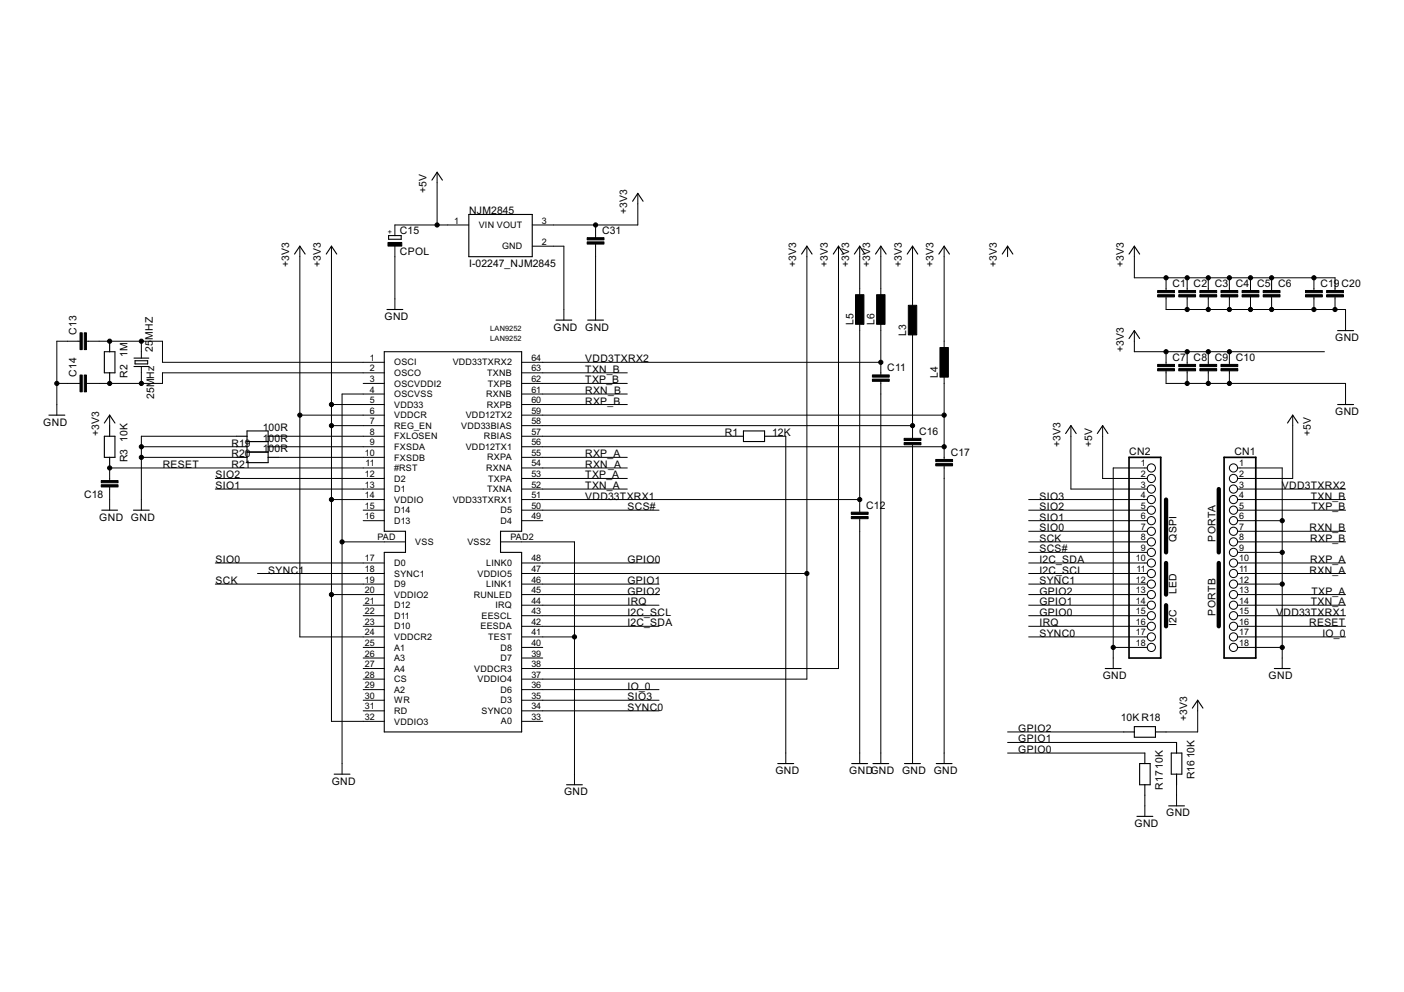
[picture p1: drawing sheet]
<svg xmlns="http://www.w3.org/2000/svg" width="297mm" height="210mm" viewBox="0 0 297 210" stroke-linecap="round" stroke-linejoin="round" font-family="sans-serif">
<path d="M246.7 105.7v11.2M246.7 119.1v6.7M257.9 103.5v13.4M257.9 119.1v13.4M246.7 128.1v4.4" fill="none" stroke="#000" stroke-width=".91"/>
<g fill="none" stroke="#000" stroke-width=".21">
<path d="M92.5 36.4v11.2M63.4 52.1v82.7h17.9M70.1 52.1v100.5h11.2M83.5 52.1v13.4M99.2 47.6h-15.7v2.2M112.6 52.1h6.7v15.6M126 47.6v2.7M126 51.6v16.1M134.9 40.9v6.7h-22.3M170.7 52.1v91.6h-60.3M177.4 52.1v89.4h-67M181.9 52.1v11.1"/>
<path d="M186.4 52.1v11.1M193.1 52.1v13.4M199.7 52.1v22.3M213.2 52.1v2.2M240 52.1v6.7h42.4v2.7M246.7 58.8v2.7M251.2 58.8v2.7M255.6 58.8v2.7M260.1 58.8v2.7M264.6 58.8v2.7M269 58.8v2.7M278 58.8v2.7"/>
<path d="M17 72.2h-5v15.6M18.3 72.2h16.1v4.5h46.9M29.9 72.2v3.6M29.9 77.6v3.5M81.3 78.9h-46.9v2.2h-16.1M110.4 76.7h76M110.4 78.9h22.3M181.9 67.7v40.7M186.4 67.7v11.7M193.1 70v22.8M199.7 78.9v18.3M240 70v4.4h40.2"/>
<path d="M246.7 62.8v2.7h38v4.5M246.7 78.4v2.7h38v4.5M246.7 74.4v2.7M251.2 62.8v2.7M251.2 74.4v2.7M251.2 78.4v2.7M255.6 62.8v2.7M255.6 74.4v2.7M255.6 78.4v2.7M260.1 62.8v2.7M260.1 74.4v2.7M260.1 78.4v2.7"/>
<path d="M264.6 62.8v2.7M269 62.8v2.7M278 62.8v2.7M282.4 62.8v2.7M12 81.1h5M23.2 87.8v2.3M29.9 94.5h20.1M29.9 96.8h20.1M50 92.3h-20.1v15.6M59 92.3h22.3M59 94.5h22.3M59 96.8h22.3"/>
<path d="M63.4 87.8h17.9M70.1 85.6h11.2M70.1 90.1h11.2M76.8 81.1h4.5M81.3 83.4h-8.9v80.4M81.3 99h-58.1v2.7M110.4 81.1h22.3M110.4 83.4h22.3M110.4 85.6h22.3M110.4 87.8h89.3M110.4 90.1h82.7M110.4 92.3h44.7"/>
<path d="M110.4 94.5h89.3M110.4 96.8h22.3M110.4 99h22.3M164 92.3h2.2v69.3M186.4 80.7v80.9M193.1 94.1v67.5M199.7 98.6v63M226.6 90.1v13.4h16.1M233.3 90.1v11.1h9.4M242.7 99h-7.2v42.5M261.8 99h9.5v42.5M273.5 87.8v13.4h-11.7"/>
<path d="M23.2 103v4.9M45.6 101.2h35.7M45.6 103.5h35.7M45.6 119.1h35.7M70.1 105.7h11.2M72.4 114.7h13.4M76.8 107.9h4.5M76.8 110.2h4.5M105.9 114.7h15.6v51.4M110.4 101.2h22.3M110.4 103.5h22.3M110.4 105.7h71.5"/>
<path d="M110.4 107.9h29M110.4 110.2h4.4M110.4 119.1h29M181.9 109.7v51.9M217.6 105.7h25.1M217.6 107.9h25.1M217.6 110.2h25.1M217.6 119.1h25.1M217.6 114.7h25.1M217.6 112.4h25.1M217.6 116.9h25.1M261.8 103.5h22.9"/>
<path d="M261.8 105.7h22.9M261.8 107.9h22.9M261.8 110.2h9.5M261.8 119.1h22.9M261.8 114.7h22.9M261.8 112.4h22.9M261.8 116.9h9.5M45.6 123.6h35.7M54.5 121.3h26.8M70.1 125.8h11.2M76.8 128.1h4.5M76.8 130.3h4.5"/>
<path d="M76.8 132.5h4.5M76.8 137h4.5M76.8 139.2h4.5M110.4 121.3h60.3M110.4 123.6h29M110.4 125.8h29M110.4 128.1h29M110.4 130.3h29M110.4 132.5h29M110.4 134.8h11.1M110.4 137h4.4M110.4 139.2h4.4"/>
<path d="M217.6 121.3h25.1M217.6 123.6h25.1M217.6 125.8h25.1M217.6 128.1h25.1M217.6 130.3h25.1M217.6 132.5h25.1M217.6 134.8h25.1M235.5 137h7.2M261.8 121.3h22.9M261.8 123.6h9.5M261.8 125.8h22.9M261.8 128.1h22.9"/>
<path d="M261.8 130.3h22.9M261.8 132.5h22.9M261.8 134.8h22.9M261.8 137h9.5M76.8 141.5h4.5M76.8 143.7h4.5M76.8 145.9h4.5M76.8 148.2h4.5M76.8 150.4h4.5M110.4 145.9h29M110.4 148.2h29M110.4 150.4h29"/>
<path d="M110.4 152.6h4.4M213.2 154.9h24.5M213.2 159.3h29M213.2 157.1h35.7M253.4 148.2v6.7h-6.7M242.2 168.3v4.4M248.9 166.1v4.4"/>
<circle cx="243.6" cy="99" r=".87"/>
<circle cx="261" cy="99" r=".87"/>
<circle cx="243.6" cy="103.5" r=".87"/>
<circle cx="243.6" cy="105.7" r=".87"/>
<circle cx="243.6" cy="110.2" r=".87"/>
<circle cx="243.6" cy="101.2" r=".87"/>
<circle cx="243.6" cy="108" r=".87"/>
<circle cx="243.6" cy="112.4" r=".87"/>
<circle cx="243.6" cy="119.1" r=".87"/>
<circle cx="243.6" cy="114.7" r=".87"/>
<circle cx="243.6" cy="116.9" r=".87"/>
<circle cx="261" cy="112.4" r=".87"/>
<circle cx="261" cy="101.2" r=".87"/>
<circle cx="261" cy="110.2" r=".87"/>
<circle cx="261" cy="119.1" r=".87"/>
<circle cx="261" cy="103.5" r=".87"/>
<circle cx="261" cy="105.7" r=".87"/>
<circle cx="261" cy="108" r=".87"/>
<circle cx="261" cy="114.7" r=".87"/>
<circle cx="261" cy="116.9" r=".87"/>
<circle cx="243.6" cy="137" r=".87"/>
<circle cx="243.6" cy="128.1" r=".87"/>
<circle cx="243.6" cy="130.3" r=".87"/>
<circle cx="243.6" cy="134.8" r=".87"/>
<circle cx="243.6" cy="132.5" r=".87"/>
<circle cx="243.6" cy="121.3" r=".87"/>
<circle cx="243.6" cy="123.6" r=".87"/>
<circle cx="243.6" cy="125.8" r=".87"/>
<circle cx="261" cy="137" r=".87"/>
<circle cx="261" cy="134.8" r=".87"/>
<circle cx="261" cy="123.6" r=".87"/>
<circle cx="261" cy="130.3" r=".87"/>
<circle cx="261" cy="121.3" r=".87"/>
<circle cx="261" cy="128.1" r=".87"/>
<circle cx="261" cy="125.8" r=".87"/>
<circle cx="261" cy="132.5" r=".87"/>
</g>
<g fill="none" stroke="#000" stroke-width=".23">
<path d="M91.4 38.1l1.1-1.7 1.1 1.7M62.3 53.8l1.1-1.7 1.2 1.7M69 53.8l1.1-1.7 1.1 1.7M82.2 49.8h2.7v.8h-2.7zM99.2 45.4h13.4v8.9h-13.4zM133.8 42.6l1.1-1.7 1.2 1.7M169.6 53.8l1.1-1.7 1.1 1.7M176.3 53.8l1.1-1.7 1.1 1.7M180.8 53.8l1.1-1.7 1.1 1.7M185.2 53.8l1.2-1.7 1.1 1.7M191.9 53.8l1.2-1.7 1.1 1.7M198.6 53.8l1.1-1.7 1.2 1.7"/>
<path d="M212 53.8l1.2-1.7 1.1 1.7M238.9 53.8l1.1-1.7 1.1 1.7M22.1 74.4h2.2v4.5h-2.2zM23.2 72.2v2.2M23.2 78.9v2.2M28.3 75.8h3.2M28.3 77.6h3.2M28.6 76.3h2.6v.7h-2.6zM81.3 74.4h29.1v38h-4.5v4.5h4.5v38h-29.1v-38h4.5v-4.5h-4.5zM81.9 65.5h3.3M117.6 67.7h3.4M124.3 67.7h3.4"/>
<path d="M238.9 71.6l1.1-1.6 1.1 1.6M283 70h3.4M10.4 87.8h3.3M22.1 92.3h2.2v4.5h-2.2zM22.1 89.5l1.1-1.7 1.1 1.7M23.2 90.1v2.2M23.2 96.8v2.2M50 92.3h2.3M50 96.8h2.3M50 94.5h2.3M52.3 93.4h4.4M52.3 91.2h4.4v6.7h-4.4z"/>
<path d="M52.3 95.7h4.4M56.7 92.3h2.3M56.7 96.8h2.3M56.7 94.5h2.3M155.1 92.3h2.2M157.3 91.2h4.5v2.2h-4.5zM161.8 92.3h2.2M225.4 91.7l1.2-1.6 1.1 1.6M232.2 91.7l1.1-1.6 1.1 1.6M272.4 89.5l1.1-1.7 1.1 1.7M283 85.6h3.4M21.5 107.9h3.4"/>
<path d="M28.2 107.9h3.4M233.8 141.5h3.4M237.7 154.9h2.3M240 153.8h4.5v2.2h-4.5zM242.2 159.3v2.3M244.5 154.9h2.2M247.8 159.3h2.2v4.5h-2.2zM248.9 157.1v2.2M252.3 149.8l1.1-1.6 1.1 1.6M269.6 141.5h3.3M70.7 163.8h3.3M119.9 166.1h3.3"/>
<path d="M164.5 161.6h3.4M180.2 161.6h3.4M184.7 161.6h3.3M191.4 161.6h3.3M198.1 161.6h3.3M240.5 172.7h3.4M241.1 161.6h2.2v4.5h-2.2zM242.2 166.1v2.2M247.2 170.5h3.4M248.9 163.8v2.3"/>
</g>
<g fill="#000" stroke="#000" stroke-width=".21">
<path d="M82.1 51.3h2.9v.8h-2.9zM124.2 51.2h3.6v.4h-3.6zM124.2 50.3h3.6v.5h-3.6zM16.9 70.4h.5v3.6h-.5zM16.9 79.4h.5v3.5h-.5zM17.8 70.4h.5v3.6h-.5zM17.8 79.4h.5v3.5h-.5zM181 62.4h1.8v6.2h-1.8zM184.6 79.3h3.5v.5h-3.5zM185.5 62.4h1.7v6.2h-1.7zM192.2 64.6h1.8v6.3h-1.8zM198.9 73.5h1.7v6.3h-1.7z"/>
<path d="M244.9 78h3.6v.5h-3.6zM244.9 77.1h3.6v.5h-3.6zM244.9 62.4h3.6v.4h-3.6zM244.9 61.5h3.6v.4h-3.6zM249.4 78h3.5v.5h-3.5zM249.4 77.1h3.5v.5h-3.5zM249.4 62.4h3.5v.4h-3.5zM249.4 61.5h3.5v.4h-3.5zM253.9 78h3.5v.5h-3.5zM253.9 77.1h3.5v.5h-3.5zM253.9 62.4h3.5v.4h-3.5zM253.9 61.5h3.5v.4h-3.5z"/>
<path d="M258.3 78h3.6v.5h-3.6zM258.3 77.1h3.6v.5h-3.6zM258.3 62.4h3.6v.4h-3.6zM258.3 61.5h3.6v.4h-3.6zM262.8 62.4h3.5v.4h-3.5zM262.8 61.5h3.5v.4h-3.5zM267.3 62.4h3.5v.4h-3.5zM267.3 61.5h3.5v.4h-3.5zM276.2 62.4h3.6v.4h-3.6zM276.2 61.5h3.6v.4h-3.6zM280.7 62.4h3.5v.4h-3.5zM280.7 61.5h3.5v.4h-3.5z"/>
<path d="M184.6 80.2h3.5v.5h-3.5zM191.3 93.6h3.5v.5h-3.5zM191.3 92.8h3.5v.4h-3.5zM198 98.1h3.5v.5h-3.5zM198 97.2h3.5v.5h-3.5zM21.4 101.7h3.6v.5h-3.6zM21.4 102.6h3.6v.4h-3.6zM180.1 109.3h3.6v.4h-3.6zM180.1 108.4h3.6v.4h-3.6z"/>
</g>
<path d="M238.9 96.8h6.7v42.4h-6.7zM259 96.8h6.7v42.4h-6.7z" fill="none" stroke="#000" stroke-width=".36"/>
<g fill="#000" stroke="#000" stroke-width=".21">
<circle cx="92.5" cy="47.6" r=".44"/>
<circle cx="126" cy="47.6" r=".44"/>
<circle cx="246.7" cy="58.8" r=".44"/>
<circle cx="251.2" cy="58.8" r=".44"/>
<circle cx="255.6" cy="58.8" r=".44"/>
<circle cx="260.1" cy="58.8" r=".44"/>
<circle cx="264.6" cy="58.8" r=".44"/>
<circle cx="269" cy="58.8" r=".44"/>
<circle cx="278" cy="58.8" r=".44"/>
<circle cx="23.2" cy="72.2" r=".44"/>
<circle cx="29.9" cy="72.2" r=".44"/>
<circle cx="186.4" cy="76.7" r=".44"/>
<circle cx="246.7" cy="74.4" r=".44"/>
<circle cx="251.2" cy="74.4" r=".44"/>
<circle cx="251.2" cy="65.5" r=".44"/>
<circle cx="255.6" cy="74.4" r=".44"/>
<circle cx="255.6" cy="65.5" r=".44"/>
<circle cx="260.1" cy="65.5" r=".44"/>
<circle cx="260.1" cy="74.4" r=".44"/>
<circle cx="264.6" cy="65.5" r=".44"/>
<circle cx="269" cy="65.5" r=".44"/>
<circle cx="278" cy="65.5" r=".44"/>
<circle cx="282.4" cy="65.5" r=".44"/>
<circle cx="12" cy="81.1" r=".44"/>
<circle cx="23.2" cy="99" r=".44"/>
<circle cx="23.2" cy="81.1" r=".44"/>
<circle cx="29.9" cy="94.5" r=".44"/>
<circle cx="29.9" cy="96.8" r=".44"/>
<circle cx="29.9" cy="81.1" r=".44"/>
<circle cx="63.4" cy="87.8" r=".44"/>
<circle cx="70.1" cy="90.1" r=".44"/>
<circle cx="70.1" cy="85.6" r=".44"/>
<circle cx="193.1" cy="90.1" r=".44"/>
<circle cx="199.7" cy="94.5" r=".44"/>
<circle cx="199.7" cy="87.8" r=".44"/>
<circle cx="251.2" cy="81.1" r=".44"/>
<circle cx="255.6" cy="81.1" r=".44"/>
<circle cx="260.1" cy="81.1" r=".44"/>
<circle cx="70.1" cy="105.7" r=".44"/>
<circle cx="72.4" cy="114.7" r=".44"/>
<circle cx="181.9" cy="105.7" r=".44"/>
<circle cx="271.3" cy="110.2" r=".44"/>
<circle cx="271.3" cy="116.9" r=".44"/>
<circle cx="70.1" cy="125.8" r=".44"/>
<circle cx="121.5" cy="134.8" r=".44"/>
<circle cx="170.7" cy="121.3" r=".44"/>
<circle cx="235.5" cy="137" r=".44"/>
<circle cx="271.3" cy="137" r=".44"/>
<circle cx="271.3" cy="123.6" r=".44"/>
</g>
<g font-size="2.5">
<text x="90.2" y="40.9" transform="rotate(-90 90.2 40.9)">+5V</text>
<text x="99.2" y="45.4">NJM2845</text>
<text x="132.7" y="45.4" transform="rotate(-90 132.7 45.4)">+3V3</text>
<text x="84.6" y="53.9">CPOL</text>
<text x="84.6" y="49.4">C15</text>
<text x="127.4" y="49.5">C31</text>
<text x="61.2" y="56.6" transform="rotate(-90 61.2 56.6)">+3V3</text>
<text x="67.9" y="56.6" transform="rotate(-90 67.9 56.6)">+3V3</text>
<text x="99.2" y="56.6">I-02247_NJM2845</text>
<text x="168.5" y="56.6" transform="rotate(-90 168.5 56.6)">+3V3</text>
<text x="175.2" y="56.6" transform="rotate(-90 175.2 56.6)">+3V3</text>
<text x="179.6" y="56.6" transform="rotate(-90 179.6 56.6)">+3V3</text>
<text x="184.1" y="56.6" transform="rotate(-90 184.1 56.6)">+3V3</text>
<text x="190.8" y="56.6" transform="rotate(-90 190.8 56.6)">+3V3</text>
<text x="197.5" y="56.6" transform="rotate(-90 197.5 56.6)">+3V3</text>
<text x="210.9" y="56.6" transform="rotate(-90 210.9 56.6)">+3V3</text>
<text x="237.7" y="56.6" transform="rotate(-90 237.7 56.6)">+3V3</text>
<text x="248.1" y="60.7">C1</text>
<text x="252.5" y="60.7">C2</text>
<text x="257" y="60.7">C3</text>
<text x="261.5" y="60.7">C4</text>
<text x="265.9" y="60.7">C5</text>
<text x="270.4" y="60.7">C6</text>
<text x="279.4" y="60.7">C19C20</text>
<text x="16.2" y="70.8" transform="rotate(-90 16.2 70.8)">C13</text>
<text x="32.4" y="71.9" transform="rotate(-90 32.4 71.9)">MHZ</text>
<text x="81.3" y="67.7">GND</text>
<text x="117.1" y="70">GND GND</text>
<text x="180.6" y="68.8" transform="rotate(-90 180.6 68.8)">L5</text>
<text x="185" y="68.8" transform="rotate(-90 185 68.8)">L6</text>
<text x="191.7" y="71" transform="rotate(-90 191.7 71)">L3</text>
<text x="27" y="75.5" transform="rotate(-90 27 75.5)">1M</text>
<text x="32.4" y="74.4" transform="rotate(-90 32.4 74.4)">25</text>
<text x="123.8" y="76.7">VDD3TXRX2</text>
<text x="237.7" y="74.4" transform="rotate(-90 237.7 74.4)">+3V3</text>
<text x="248.1" y="76.3">C7</text>
<text x="252.5" y="76.3">C8</text>
<text x="257" y="76.3">C9</text>
<text x="261.5" y="76.3">C10</text>
<text x="282.5" y="72.2">GND</text>
<text x="16.2" y="79.8" transform="rotate(-90 16.2 79.8)">C14</text>
<text x="27" y="80" transform="rotate(-90 27 80)">R2</text>
<text x="123.8" y="81.1">TXP_B</text>
<text x="123.8" y="78.9">TXN_B</text>
<text x="123.8" y="83.4">RXN_B</text>
<text x="187.7" y="78.6">C11</text>
<text x="198.4" y="80" transform="rotate(-90 198.4 80)">L4</text>
<text x="32.6" y="84.5" transform="rotate(-90 32.6 84.5)">25MHz</text>
<text x="123.8" y="85.6">RXP_B</text>
<text x="282.5" y="87.8">GND</text>
<text x="9.2" y="90.1">GND</text>
<text x="21" y="92.3" transform="rotate(-90 21 92.3)">+3V3</text>
<text x="27" y="93.4" transform="rotate(-90 27 93.4)">10K</text>
<text x="48.9" y="94.5">R19</text>
<text x="55.6" y="91.2">100R</text>
<text x="55.6" y="93.4">100R</text>
<text x="55.6" y="95.7">100R</text>
<text x="153.3" y="92.3">R1</text>
<text x="163.4" y="92.3">12K</text>
<text x="194.4" y="92">C16</text>
<text x="224.3" y="94.5" transform="rotate(-90 224.3 94.5)">+3V3</text>
<text x="231" y="94.5" transform="rotate(-90 231 94.5)">+5V</text>
<text x="277.3" y="92.3" transform="rotate(-90 277.3 92.3)">+5V</text>
<text x="27" y="97.9" transform="rotate(-90 27 97.9)">R3</text>
<text x="34.4" y="99">RESET</text>
<text x="45.6" y="101.2">SIO2</text>
<text x="48.9" y="96.8">R20</text>
<text x="48.9" y="99">R21</text>
<text x="123.8" y="101.2">TXP_A</text>
<text x="123.8" y="96.8">RXP_A</text>
<text x="123.8" y="99">RXN_A</text>
<text x="201.1" y="96.4">C17</text>
<text x="238.9" y="96.2">CN2</text>
<text x="261.1" y="96.2">CN1</text>
<text x="17.8" y="105.4">C18</text>
<text x="45.6" y="103.5">SIO1</text>
<text x="123.8" y="105.7">VDD33TXRX1</text>
<text x="123.8" y="103.5">TXN_A</text>
<text x="132.7" y="107.9">SCS#</text>
<text x="183.3" y="107.6">C12</text>
<text x="219.9" y="107.9">SIO2</text>
<text x="219.9" y="105.7">SIO3</text>
<text x="271.2" y="103.5">VDD3TXRX2</text>
<text x="277.3" y="105.7">TXN_B</text>
<text x="277.4" y="107.9">TXP_B</text>
<text x="21" y="110.2">GND GND</text>
<text x="219.9" y="112.4">SIO0</text>
<text x="219.9" y="110.2">SIO1</text>
<text x="277.1" y="112.4">RXN_B</text>
<text x="45.6" y="119.1">SIO0</text>
<text x="132.7" y="119.1">GPIO0</text>
<text x="219.9" y="119.1">I2C_SDA</text>
<text x="219.9" y="116.9">SCS#</text>
<text x="219.9" y="114.6">SCK</text>
<text x="248.9" y="114.6" transform="rotate(-90 248.9 114.6)">QSPI</text>
<text x="257.2" y="114.6" transform="rotate(-90 257.2 114.6)">PORTA</text>
<text x="277.2" y="119.1">RXP_A</text>
<text x="277.2" y="114.6">RXP_B</text>
<text x="45.6" y="123.6">SCK</text>
<text x="56.8" y="121.4">SYNC1</text>
<text x="132.7" y="123.6">GPIO1</text>
<text x="132.7" y="125.8">GPIO2</text>
<text x="219.9" y="121.4">I2C_SCL</text>
<text x="219.9" y="125.8">GPIO2</text>
<text x="219.9" y="123.6">SYNC1</text>
<text x="248.9" y="125.8" transform="rotate(-90 248.9 125.8)">LED</text>
<text x="277.1" y="121.4">RXN_A</text>
<text x="277.4" y="125.8">TXP_A</text>
<text x="132.7" y="130.3">I2C_SCL</text>
<text x="132.7" y="128.1">IRQ</text>
<text x="219.9" y="130.3">GPIO0</text>
<text x="219.9" y="128.1">GPIO1</text>
<text x="257.2" y="130.3" transform="rotate(-90 257.2 130.3)">PORTB</text>
<text x="270" y="130.3">V</text>
<text x="271.5" y="130.3">DD33TXRX1</text>
<text x="277.3" y="128.1">TXN_A</text>
<text x="132.7" y="132.5">I2C_SDA</text>
<text x="219.9" y="132.5">IRQ</text>
<text x="219.9" y="134.8">SYNC0</text>
<text x="248.9" y="132.5" transform="rotate(-90 248.9 132.5)">I2C</text>
<text x="277" y="132.5">RESET</text>
<text x="279.8" y="134.8">IO_0</text>
<text x="233.3" y="143.7">GND</text>
<text x="268.4" y="143.7">GND</text>
<text x="132.7" y="148.2">SIO3</text>
<text x="132.7" y="145.9">IO_0</text>
<text x="132.7" y="150.4">SYNC0</text>
<text x="215.4" y="154.9">GPIO2</text>
<text x="237.1" y="152.6">10K R18</text>
<text x="251.2" y="152.6" transform="rotate(-90 251.2 152.6)">+3V3</text>
<text x="215.4" y="159.3">GPIO0</text>
<text x="215.4" y="157.1">GPIO1</text>
<text x="70.2" y="166">GND</text>
<text x="164" y="163.8">GND</text>
<text x="179.7" y="163.8">GNDGND GND GND</text>
<text x="246" y="167.1" transform="rotate(-90 246 167.1)">R1710K</text>
<text x="252.7" y="164.9" transform="rotate(-90 252.7 164.9)">R1610K</text>
<text x="119.3" y="168.3">GND</text>
<text x="246.7" y="172.7">GND</text>
<text x="240" y="175">GND</text>
</g>
<g font-size="2.1">
<text x="96.1" y="47.3">1</text>
<text x="114.7" y="47.3">3</text>
<text x="101.3" y="48.3">VIN VOUT</text>
<text x="106.2" y="52.7">GND</text>
<text x="114.7" y="51.8">2</text>
<text x="78.2" y="76.3">1</text>
<text x="83.4" y="77.3">OSCI</text>
<text x="95.8" y="77.3">VDD33TXRX2</text>
<text x="112.4" y="76.3">64</text>
<text x="78.2" y="78.6">2</text>
<text x="78.2" y="80.8">3</text>
<text x="78.2" y="83.1">4</text>
<text x="83.4" y="79.6">OSCO</text>
<text x="83.4" y="81.8">OSCVDDI2</text>
<text x="103.1" y="79.6">TXNB</text>
<text x="103.2" y="81.8">TXPB</text>
<text x="112.4" y="83.1">61</text>
<text x="112.4" y="80.8">62</text>
<text x="112.4" y="78.6">63</text>
<text x="78.2" y="85.3">5</text>
<text x="78.2" y="87.5">6</text>
<text x="78.2" y="89.8">7</text>
<text x="83.4" y="84">OSCVSS</text>
<text x="83.4" y="86.3">VDD33</text>
<text x="83.4" y="88.5">VDDCR</text>
<text x="98.5" y="88.5">VDD12TX2</text>
<text x="102.9" y="84">RXNB</text>
<text x="103" y="86.3">RXPB</text>
<text x="112.4" y="89.8">58</text>
<text x="112.4" y="87.5">59</text>
<text x="112.4" y="85.3">60</text>
<text x="78.2" y="92">8</text>
<text x="78.2" y="94.2">9</text>
<text x="83.4" y="90.7">REG_EN</text>
<text x="83.4" y="93">FXLOSEN</text>
<text x="83.4" y="95.2">FXSDA</text>
<text x="97.6" y="90.7">VDD33BIAS</text>
<text x="98.5" y="95.2">VDD12TX1</text>
<text x="102.4" y="93">RBIAS</text>
<text x="112.4" y="94.2">56</text>
<text x="112.4" y="92">57</text>
<text x="77.2" y="96.5">10</text>
<text x="77.2" y="100.9">12</text>
<text x="77.3" y="98.7">11</text>
<text x="83.4" y="99.7">#RST</text>
<text x="83.4" y="97.4">FXSDB</text>
<text x="83.4" y="101.9">D2</text>
<text x="102.9" y="99.7">RXNA</text>
<text x="103.1" y="97.4">RXPA</text>
<text x="103.3" y="101.9">TXPA</text>
<text x="112.4" y="100.9">53</text>
<text x="112.4" y="98.7">54</text>
<text x="112.4" y="96.5">55</text>
<text x="241.4" y="98.7">1</text>
<text x="241.4" y="100.9">2</text>
<text x="262.2" y="98.7">1</text>
<text x="262.2" y="100.9">2</text>
<text x="77.2" y="103.2">13</text>
<text x="77.2" y="105.4">14</text>
<text x="77.2" y="107.6">15</text>
<text x="83.4" y="104.1">D1</text>
<text x="83.4" y="106.4">VDDIO</text>
<text x="95.8" y="106.4">VDD33TXRX1</text>
<text x="103.1" y="104.1">TXNA</text>
<text x="112.4" y="107.6">50</text>
<text x="112.4" y="105.4">51</text>
<text x="112.4" y="103.2">52</text>
<text x="241.4" y="103.2">3</text>
<text x="241.4" y="105.4">4</text>
<text x="241.4" y="107.6">5</text>
<text x="262.2" y="103.2">3</text>
<text x="262.2" y="105.4">4</text>
<text x="262.2" y="107.6">5</text>
<text x="77.2" y="109.9">16</text>
<text x="83.4" y="108.6">D14</text>
<text x="83.4" y="110.9">D13</text>
<text x="105.9" y="110.8">D4</text>
<text x="105.9" y="108.6">D5</text>
<text x="112.4" y="109.9">49</text>
<text x="241.4" y="109.9">6</text>
<text x="241.4" y="112.1">7</text>
<text x="262.2" y="109.9">6</text>
<text x="262.2" y="112.1">7</text>
<text x="77.2" y="118.8">17</text>
<text x="79.8" y="114.3">PAD</text>
<text x="83.4" y="119.8">D0</text>
<text x="87.9" y="115.3">VSS</text>
<text x="98.9" y="115.3">VSS2</text>
<text x="102.9" y="119.8">LINK0</text>
<text x="108" y="114.3">PAD2</text>
<text x="112.4" y="118.8">48</text>
<text x="240.3" y="118.8">10</text>
<text x="241.4" y="114.3">8</text>
<text x="241.4" y="116.6">9</text>
<text x="262.2" y="114.3">8</text>
<text x="262.2" y="116.6">9</text>
<text x="262.2" y="118.8">10</text>
<text x="77.2" y="121">18</text>
<text x="77.2" y="123.3">19</text>
<text x="77.2" y="125.5">20</text>
<text x="83.4" y="122">SYNC1</text>
<text x="83.4" y="124.3">D9</text>
<text x="101" y="122">VDDIO5</text>
<text x="102.9" y="124.3">LINK1</text>
<text x="112.4" y="125.5">45</text>
<text x="112.4" y="123.3">46</text>
<text x="112.4" y="121">47</text>
<text x="240.3" y="123.3">12</text>
<text x="240.3" y="125.5">13</text>
<text x="240.5" y="121">11</text>
<text x="262.2" y="121">11</text>
<text x="262.2" y="123.3">12</text>
<text x="262.2" y="125.5">13</text>
<text x="77.2" y="127.7">21</text>
<text x="77.2" y="130">22</text>
<text x="83.4" y="126.5">VDDIO2</text>
<text x="83.4" y="128.7">D12</text>
<text x="83.4" y="131">D11</text>
<text x="100.3" y="126.5">RUNLED</text>
<text x="101.9" y="131">EESCL</text>
<text x="104.8" y="128.7">IRQ</text>
<text x="112.4" y="130">43</text>
<text x="112.4" y="127.7">44</text>
<text x="240.3" y="127.7">14</text>
<text x="240.3" y="130">15</text>
<text x="262.2" y="127.7">14</text>
<text x="262.2" y="130">15</text>
<text x="77.2" y="132.2">23</text>
<text x="77.2" y="134.4">24</text>
<text x="77.2" y="136.7">25</text>
<text x="83.4" y="133.2">D10</text>
<text x="83.4" y="135.4">VDDCR2</text>
<text x="83.4" y="137.7">A1</text>
<text x="101.7" y="133.2">EESDA</text>
<text x="103.3" y="135.4">TEST</text>
<text x="105.9" y="137.7">D8</text>
<text x="112.4" y="136.7">40</text>
<text x="112.4" y="134.4">41</text>
<text x="112.4" y="132.2">42</text>
<text x="240.3" y="132.2">16</text>
<text x="240.3" y="134.4">17</text>
<text x="240.3" y="136.7">18</text>
<text x="262.2" y="132.2">16</text>
<text x="262.2" y="134.4">17</text>
<text x="262.2" y="136.7">18</text>
<text x="77.2" y="138.9">26</text>
<text x="77.2" y="141.2">27</text>
<text x="77.2" y="143.4">28</text>
<text x="83.4" y="139.9">A3</text>
<text x="83.4" y="142.1">A4</text>
<text x="100.3" y="142.1">VDDCR3</text>
<text x="105.9" y="139.9">D7</text>
<text x="112.4" y="143.4">37</text>
<text x="112.4" y="141.2">38</text>
<text x="112.4" y="138.9">39</text>
<text x="77.2" y="145.6">29</text>
<text x="77.2" y="147.9">30</text>
<text x="83.4" y="144.4">CS</text>
<text x="83.4" y="146.6">A2</text>
<text x="83.4" y="148.8">WR</text>
<text x="101" y="144.4">VDDIO4</text>
<text x="105.9" y="148.8">D3</text>
<text x="105.9" y="146.6">D6</text>
<text x="112.4" y="147.9">35</text>
<text x="112.4" y="145.6">36</text>
<text x="77.2" y="150.1">31</text>
<text x="77.2" y="152.3">32</text>
<text x="83.4" y="151.1">RD</text>
<text x="83.4" y="153.3">VDDIO3</text>
<text x="101.9" y="151.1">SYNC0</text>
<text x="106" y="153.3">A0</text>
<text x="112.4" y="152.3">33</text>
<text x="112.4" y="150.1">34</text>
</g>
<g font-size="1.7">
<text x="83" y="49.5" transform="rotate(-90 83 49.5)">+</text>
<text x="103.7" y="70">LAN9252</text>
<text x="103.7" y="72.2">LAN9252</text>
</g>
</svg>
